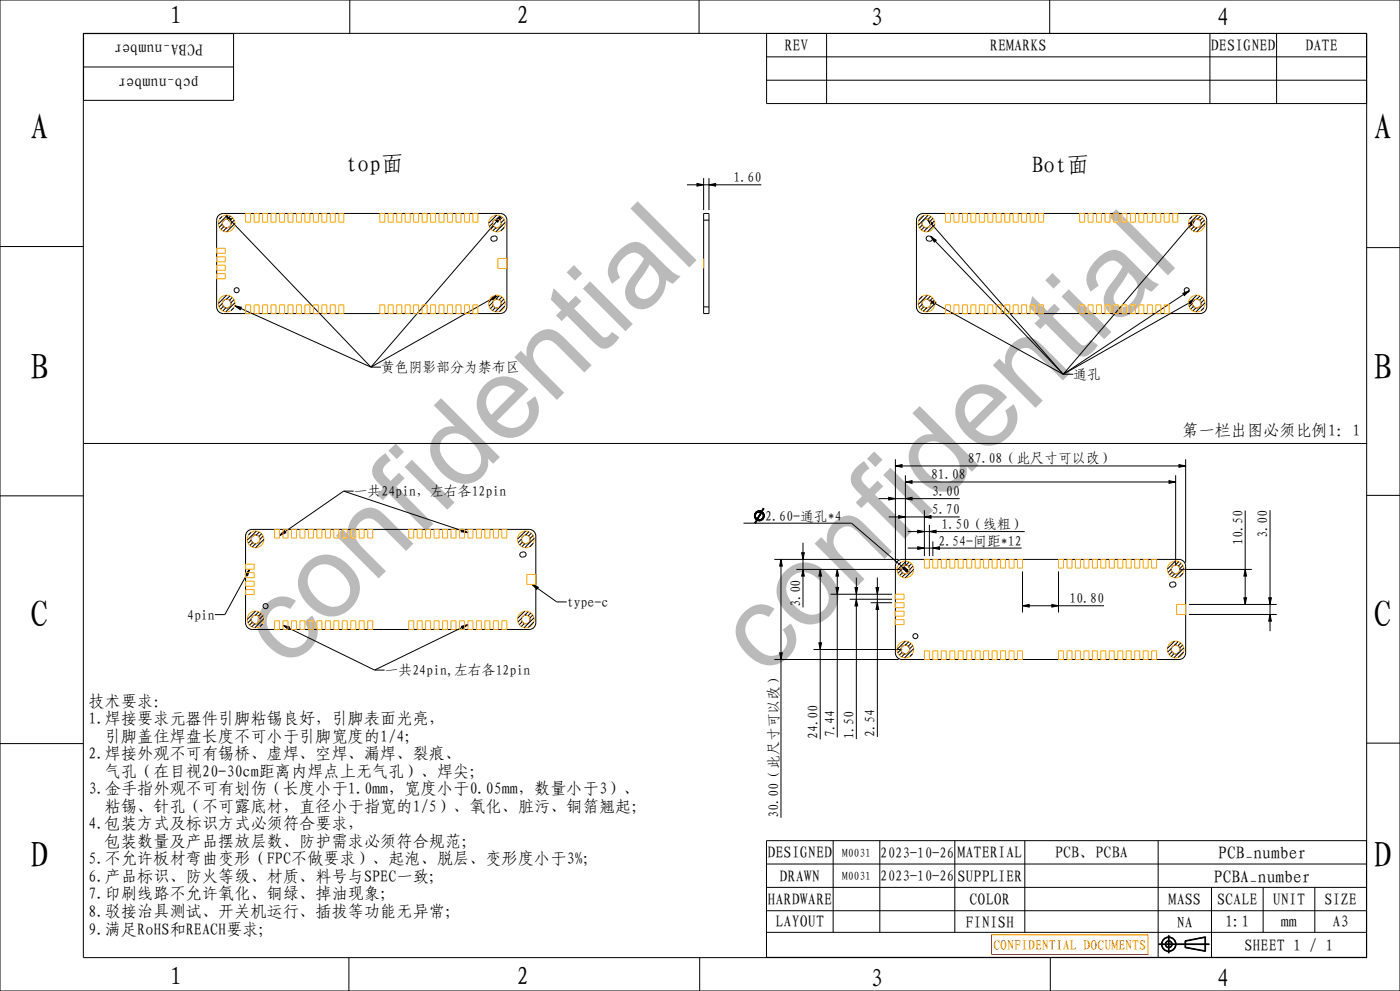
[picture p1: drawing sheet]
<svg xmlns="http://www.w3.org/2000/svg" width="420mm" height="297mm" viewBox="0 0 420 297" stroke-linecap="round" stroke-linejoin="round" font-family="sans-serif">
<g fill="#000">
<path d="M209.1 55l2 .4-2 .4zM212.7 55.4l2-.4v.8zM67.7 64.5l1.6 1.2-.5 .5zM148.7 66.1l1.6-1.3-1 1.8zM278.2 65.7l1.6 1.2-.6 .6zM279.2 70.8l1.7 1.2-.6 .5zM356.9 67l1.7-1.2-1 1.7zM70.4 91.6l2 .5-.3 .7zM147.5 89.1l1.9-.6-1.5 1.3zM278.8 90l2 .6-.4 .7zM354.9 87.9l1.8-.8-1.4 1.5zM356.6 90.4l1.9-.6-1.6 1.3z"/>
<path d="M268.6 139.6l2-.4v.8zM353.7 139.2l2 .4-2 .4zM138.6 158.6l1.8 1-2-.2zM226.3 154.4l.4-.1zM226.3 154.6l.3-.2zM226.3 154.8l.4 .1zM226.4 154.2l.3-.1zM226.4 154.9l.3 .1zM226.4 155.1h.4zM226.4 154h.4zM226.4 156.6l.8-.7-.5 .9zM226.5 155.3h.4z"/>
<path d="M226.5 153.8l.5-.1zM226.6 155.4h.4zM226.3 154.8l.3-.2zM226.3 154.6h.3l-.3 .2zM226.6 153.7l.5-.1zM226.3 154.4h.3l-.3 .2zM226.4 154.2l.3 .1-.4 .1zM226.3 154.8l.4 .1h-.3zM226.4 154l.3 .1-.3 .1zM226.4 154.9l.3 .1-.3 .1zM226.5 155.3l.3-.1zM226.4 155.1h.4l-.3 .2z"/>
<path d="M226.8 153.5h.6zM226.7 155.5h.4zM226.4 154l.5-.1zM226.5 153.8l.4 .1-.5 .1zM226.9 155.8h1.6zM226.6 153.7h.4l-.5 .1zM228.5 153.6l-1.2 2.1-.2-.2zM227.2 155.9l1.3-.1zM226.9 155.8l.3 .1-.8 .7zM226.6 153.7l.6-.1zM226.8 153.5l.4 .1-.6 .1zM227.2 153.2h1.2z"/>
<path d="M226.8 155.7l.3-.2 .2 .2zM226.9 155.8l.6-.1zM226.8 155.7h.5zM227.3 156l1.1-.1zM227.4 153.2h.9zM226.9 155.8l.7-.1zM226.8 153.5l.7-.1zM226.9 155.8h.8zM227.6 153.1h.4zM226.9 153.4h1.8zM226.8 153.5l.9-.1zM227.5 156h.7z"/>
<path d="M226.9 155.8h.9zM227.7 153.4h1zM226.9 155.8h1.1zM227.7 156h.5zM227.8 156h.4zM227.8 153.4h.9zM227.4 153.2l.7-.1zM227.4 153.2l.6-.1zM228 155.8l.7-.1zM227.9 153.4h.8zM228.1 155.7l.8-.1zM228 153.4h.7z"/>
<path d="M227.3 156h.9zM227.2 153.2h1.1zM228.2 153.4h.5zM228.3 153.5h.5zM228.3 153.5h.5l-.3 .1zM227.2 155.9h1.2zM228.4 155.6l.6-.1zM227.1 153.3l1.3-.1zM228.4 153.2l.8-.7-.5 .9zM228.3 153.5l.2 .1-1.4 1.9zM228.5 153.6h.4zM228.6 153.7h.4z"/>
<path d="M228.6 155.4l.5-.1zM227.1 153.3l1.6 .1zM228.7 153.8l.4 .1zM228.8 155.2l.4-.1-.5 .2zM228.7 155.3l.5-.2zM228.8 153.9h.3zM228.9 154.1l.2-.2 .1 .2zM228.3 155.7l.6-.1zM228.9 155h.3v.1zM228.9 154.2l.3-.1v.1zM228.9 154.9l.4-.1-.1 .2zM229 154.3l.2-.1 .1 .2z"/>
<path d="M228.5 155.5h.5zM229 154.4h.3zM229 154.6l.3-.2zM229 154.7l.3-.1v.2zM228.9 152.3l.3 .2-.8 .7zM228.9 155l.3 .1zM228.9 154.1h.3zM228.9 154.9l.3 .1h-.3zM228.9 154.2h.3zM229 154.3l.3 .1zM229 154.6h.3l-.3 .1zM229 154.7l.3 .1-.4 .1z"/>
<path d="M266.6 149l2 .4-2 .4zM271.6 149.4l2-.4v.8zM271.6 144.4l2-.4v.8zM269.6 154.5l2 .4-2 .4zM277.3 154.9l2-.4v.8zM275.3 158.9l2 .4-2 .4zM278.8 159.3l2-.4v.8zM350.7 144l2 .4-2 .4zM74.9 170.6l-.6 1.9-.7-.3zM85.3 159l.4 .7-1.8 .8zM159.6 175.2l1.9 .8-.5 .6zM234.3 167.7l.4 2h-.8z"/>
<path d="M240.5 165.7h.8l-.4 2zM240.9 170.7l.4 2h-.8zM246.1 170.7l.4 2h-.8zM250.8 176.1h.8l-.4 2zM251.2 170.7l.4 2h-.8zM256.5 176.1h.8l-.4 2zM256.9 179.6l.4 2h-.8zM262.8 176.1h.8l-.4 2zM270.6 169.8l1.8 1-.5 .6zM271.3 169.9l1.3 1.6-1.8-1zM275.3 163.9l2 .4-2 .4zM279.9 164.3l2-.4v.8z"/>
<path d="M373.6 170.7l.4 2h-.8zM84.9 187.4l2 .5-.4 .7zM138.4 187.7l2-.5-1.6 1.2zM233.9 195.7h.8l-.4 2zM245.7 192.7h.8l-.4 2zM263.2 180.6l.4 2h-.8zM306.8 181.5l2-.4v.8zM315.6 181.1l2 .4-2 .4zM373.2 179.2h.8l-.4 2zM380.6 179.2h.8l-.4 2zM381 184.2l.4 2h-.8z"/>
</g>
<g fill="none" stroke="#000" stroke-width=".3">
<path d="M0 0h420v297h-420zM25 10h385v277h-385zM25.1 10.1h45v20h-45zM104.9 0v10M209.7 0v10M230 10h180v21h-180zM230 17h180M248 10v21M314.9 0v10M363 10v21M383 10v21M25.1 20.1h45"/>
<path d="M230 24h180M206.1 55.4h22.3M209.1 55l2 .4-2 .4zM211.1 53.4v9.6M212.7 55.4l2-.4v.8zM212.7 53.4v9.6M0 73.9h25M65.6 64.6l1.4-.6h83.1a2 2 0 0 1 2 2v26a2 2 0 0 1-2 2h-83.1a2 2 0 0 1-2-2v-26zM67.7 64.5l1.6 1.2-.5 .5zM67.7 64.5l43.6 45.5M148.7 66.1l1.6-1.3-1 1.8zM150.3 64.8l-39 45.2"/>
<path d="M211.1 64h1.6v30h-1.6zM275.5 64.6l1.4-.6h83.1a2 2 0 0 1 2 2v26a2 2 0 0 1-2 2h-83.1a2 2 0 0 1-2-2v-26zM278.2 65.7l1.6 1.2-.6 .6zM278.2 65.7l40.8 46.5M279.2 70.8l1.7 1.2-.6 .5zM279.2 70.8l39.8 41.4M356.9 67l1.7-1.2-1 1.7zM358.6 65.8l-39.6 46.4M410 74.2h10M70.4 91.6l2 .5-.3 .7zM70.4 91.6l40.9 18.4M147.5 89.1l1.9-.6-1.5 1.3z"/>
<path d="M149.4 88.5l-38.1 21.5M278.8 90l2 .6-.4 .7zM278.8 90l40.2 22.2M354.9 87.9l1.8-.8-1.4 1.5zM356.6 90.4l1.9-.6-1.6 1.3zM356.7 87.1l-37.7 25.1M358.5 89.8l-39.5 22.4M111.3 110h3M319 112.2h3M25.1 132.9h385M268.6 139.6l2-.4v.8zM268.6 137.6v31.1"/>
<path d="M268.6 139.6h87.1M353.7 139.2l2 .4-2 .4zM355.7 137.6v31.1M0 148.6h25M74.3 159.2l1.4-.5h83a2 2 0 0 1 2 2v26a2 2 0 0 1-2 2h-83a2 2 0 0 1-2-2v-26zM85.3 159l.4 .7-1.8 .8zM103.1 147.2l-19.2 13.3M103.1 147.2l37.3 12.4M103.1 147.2h3M138.6 158.6l1.8 1-2-.2zM223.1 156.8h32.4l17.1 14.7M226.3 154.4l.4-.1z"/>
<path d="M226.3 154.4h.3l-.3 .2zM226.3 154.6l.3-.2zM226.3 154.8l.3-.2zM226.3 154.6h.3l-.3 .2zM226.3 154.8l.4 .1zM226.3 154.8l.4 .1h-.3zM226.4 154.2l.3-.1zM226.4 154.2l.3 .1-.4 .1zM226.4 154.9l.3 .1zM226.4 154.9l.3 .1-.3 .1zM226.4 155.1h.4zM226.4 155.1h.4l-.3 .2z"/>
<path d="M226.4 154l.5-.1zM226.4 154h.4zM226.4 154l.3 .1-.3 .1zM226.4 156.6l.8-.7-.5 .9zM226.5 155.3l.3-.1zM226.5 155.3h.4zM226.5 153.8l.5-.1zM226.5 153.8l.4 .1-.5 .1zM226.6 155.4h.4zM226.6 153.7l.6-.1zM226.6 153.7l.5-.1zM226.6 153.7h.4l-.5 .1z"/>
<path d="M226.7 155.5h.4zM226.8 153.5l.7-.1zM226.8 153.5l.9-.1zM226.8 153.5h.6zM226.8 153.5l.4 .1-.6 .1zM226.8 155.7l.3-.2 .2 .2zM226.8 155.7h.5zM226.9 153.4h1.8zM226.9 155.8h1.1zM226.9 155.8h.9zM226.9 155.8h.8zM226.9 155.8l.7-.1z"/>
<path d="M226.9 155.8l.6-.1zM226.9 155.8h1.6zM226.9 155.8l.3 .1-.8 .7zM227.1 153.3l1.3-.1zM227.1 153.3l1.6 .1zM227.2 155.9l1.3-.1zM227.2 155.9h1.2zM227.2 153.2h1.1zM227.2 153.2h1.2zM227.3 156l1.1-.1zM227.3 156h.9zM227.4 153.2l.7-.1z"/>
<path d="M227.4 153.2l.6-.1zM227.4 153.2h.9zM227.5 156h.7zM227.6 153.1h.4zM227.7 153.4h1zM227.7 156h.5zM227.8 153.4h.9zM227.8 156h.4zM227.9 153.4h.8zM228 155.8l.7-.1zM228 153.4h.7zM228.1 155.7l.8-.1z"/>
<path d="M228.2 153.4h.5zM228.3 153.5h.5zM228.3 153.5h.5l-.3 .1zM228.3 153.5l.2 .1-1.4 1.9zM228.3 155.7l.6-.1zM228.4 155.6l.6-.1zM228.4 153.2l.8-.7-.5 .9zM228.5 153.6h.4zM228.5 155.5h.5zM228.5 153.6l-1.2 2.1-.2-.2zM228.6 153.7h.4zM228.6 155.4l.5-.1z"/>
<path d="M228.7 153.8l.4 .1zM228.7 155.3l.5-.2zM228.8 153.9h.3zM228.8 155.2l.4-.1-.5 .2zM228.9 154.1l.2-.2 .1 .2zM228.9 154.1h.3zM228.9 155h.3v.1zM228.9 155l.3 .1zM228.9 152.3l.3 .2-.8 .7zM228.9 154.2l.3-.1v.1zM228.9 154.2h.3zM228.9 154.9l.4-.1-.1 .2z"/>
<path d="M228.9 154.9l.3 .1h-.3zM229 154.3l.2-.1 .1 .2zM229 154.3l.3 .1zM229 154.4h.3zM229 154.6l.3-.2zM229 154.6h.3l-.3 .1zM229 154.7l.3-.1v.2zM229 154.7l.3 .1-.4 .1zM263.6 149.4h24.3M266.6 149l2 .4-2 .4zM266.6 154.9h21.3M269.6 154.5l2 .4-2 .4z"/>
<path d="M271.6 149.4l2-.4v.8zM271.6 144.4l2-.4v.8zM271.6 142.4v27.3M271.6 144.4h81.1M272.3 159.3h35.1M275.3 158.9l2 .4-2 .4zM277.3 154.9l2-.4v.8zM277.3 152.9v13.8M278.8 159.3l2-.4v.8zM278.8 157.3v9.4M350.7 144l2 .4-2 .4zM352.7 142.4v27.3"/>
<path d="M373.6 153v28.2M381 152.9v36.3M410 148.5h10M74.9 170.6l-.6 1.9-.7-.3zM74.9 170.6l-7.4 13.6h-3M159.6 175.2l1.9 .8-.5 .6zM159.6 175.2l7.4 5.2h3M232.3 167.7h37.3M234.3 167.7l.4 2h-.8zM234.3 167.7v77.4M238.9 170.7h31.7M240.5 165.7h.8l-.4 2z"/>
<path d="M240.9 170.7l.4 2h-.8zM240.9 162.7v19.3M246.1 170.7l.4 2h-.8zM246.1 170.7v50.9M249.2 178.1h18.4M250.8 176.1h.8l-.4 2zM251.2 170.7l.4 2h-.8zM251.2 170.7v50.3M254.9 179.6h12.7M256.5 176.1h.8l-.4 2zM256.9 179.6l.4 2h-.8zM256.9 173.1v48.4"/>
<path d="M262.8 176.1h.8l-.4 2zM263.2 173.1v47.8M269.2 168.2l1.4-.5h83.1a2 2 0 0 1 2 2v26a2 2 0 0 1-2 2h-83.1a2 2 0 0 1-2-2v-26zM270.6 169.8l1.8 1-.5 .6zM271.3 169.9l1.3 1.6-1.8-1zM272.3 164.3h34.2M272.9 170.7l-.2 .6-.8 .6M275.3 163.9l2 .4-2 .4zM279.9 164.3l2-.4v.8zM279.9 162.3v4.4M306.8 171.3v12.2M317.6 171.3v12.2"/>
<path d="M353.7 170.7h21.9M373.2 179.2h.8l-.4 2zM373.6 170.7l.4 2h-.8zM380.6 179.2h.8l-.4 2zM84.9 187.4l2 .5-.4 .7zM84.9 187.4l27.5 13.4M138.4 187.7l2-.5-1.6 1.2zM140.4 187.2l-28 13.6M232.3 197.7h37.3M233.9 195.7h.8l-.4 2zM244.1 194.7h26.5M245.7 192.7h.8l-.4 2z"/>
<path d="M261.2 180.6h6.4M263.2 180.6l.4 2h-.8zM306.8 181.5l2-.4v.8zM306.8 181.5h24.4M315.6 181.1l2 .4-2 .4zM356.7 184.2h26.3M356.7 181.2h26.3M381 184.2l.4 2h-.8zM112.4 200.8h3M0 222.9h25M410 222.7h10M229.9 251.9h180v35h-180z"/>
<path d="M229.9 258.9h180M249.9 251.9v27.5M263.9 251.9v27.5M286.4 251.9v27.5M307.4 251.9v27.5M347.4 251.9v35M229.9 265.9h180M229.9 272.9h180M229.9 279.4h180M363.4 265.9v21M378.9 265.9v13.5M394.4 265.9v13.5"/>
<path d="M104.7 287v10M209.9 287v10M315.1 287v10M347.6 283.1h15.2M347.6 283h15.2M347.6 282.9h15.2M350.5 280.3v5.4M350.6 280.3v5.4M350.7 280.3v5.4M355.5 281.9l6.2-1.2v4.5l-6.2-1.2zM355.6 282l6-1.2v4.2l-6-1.1zM355.7 282.1l5.8-1.1v3.9l-5.8-1z"/>
<circle cx="350.6" cy="283" r="2.21"/>
<circle cx="350.6" cy="283" r="2.11"/>
<circle cx="350.6" cy="283" r="2.01"/>
<circle cx="350.6" cy="283" r="1.08"/>
<circle cx="350.6" cy="283" r=".88"/>
<circle cx="350.6" cy="283" r=".98"/>
</g>
<path d="M297.3 280.1l47.1 .1v5.9M297.5 280.2v5.9M344.5 286.1h-47.1" fill="none" stroke="#f00" stroke-width=".3"/>
<path d="M212.7 66h-1.6M212.7 92h-1.6" fill="none" stroke="#000" stroke-width=".3" stroke-dasharray="12.7 1.3 1.8 1.3 1.8 1.3" stroke-linecap="butt"/>
<!-- layer: 02___PRT_ALL_AXES -->
<g fill="none" stroke="#000" stroke-width=".3">
<path d="M147.6 70.9a.85 .85 0 0 1 1.2 0 .85 .85 0 0 1 0 1.2 .85 .85 0 0 1-1.2 .1 .85 .85 0 0 1 0-1.3zM156.3 165.6a.85 .85 0 0 1 1.2-.1 .85 .85 0 0 1 0 1.3 .85 .85 0 0 1-1.2 .1 .85 .85 0 0 1 0-1.3zM351.2 174.6a.85 .85 0 0 1 1.2-.1 .85 .85 0 0 1 .1 1.3 .85 .85 0 0 1-1.3 .1 .85 .85 0 0 1 0-1.3z"/>
<circle cx="68" cy="67" r="1.3"/>
<circle cx="149.1" cy="67" r="1.3"/>
<circle cx="277.9" cy="67" r="1.3"/>
<circle cx="278.9" cy="71.5" r=".89"/>
<circle cx="359" cy="67" r="1.3"/>
<circle cx="68" cy="91" r="1.3"/>
<circle cx="71" cy="87" r=".75"/>
<circle cx="149.1" cy="91" r="1.3"/>
<circle cx="277.9" cy="91" r="1.3"/>
<circle cx="356" cy="87" r=".75"/>
<circle cx="359" cy="91" r="1.3"/>
<circle cx="76.7" cy="161.7" r="1.3"/>
<circle cx="157.7" cy="161.7" r="1.3"/>
<circle cx="271.6" cy="170.7" r="1.3"/>
<circle cx="352.7" cy="170.7" r="1.3"/>
<circle cx="76.7" cy="185.7" r="1.3"/>
<circle cx="79.7" cy="181.7" r=".75"/>
<circle cx="157.7" cy="185.7" r="1.3"/>
<circle cx="271.6" cy="194.7" r="1.3"/>
<circle cx="274.6" cy="190.7" r=".75"/>
<circle cx="352.7" cy="194.7" r="1.3"/>
</g>
<!-- layer: 03___PRT_ALL_CURVES -->
<g fill="none" stroke="#ffab00" stroke-width=".3">
<path d="M65 74.4h2.6v1.5h-2.6zM65 77h2.6v1.5h-2.6zM65 79.5h2.6v1.5h-2.6zM73.7 64h1.5v2.6h-1.5zM76.2 64h1.5v2.6h-1.5zM78.8 64h1.5v2.6h-1.5zM81.3 64h1.5v2.6h-1.5zM83.8 64h1.5v2.6h-1.5zM86.4 64h1.5v2.6h-1.5zM88.9 64h1.5v2.6h-1.5zM91.5 64h1.5v2.6h-1.5zM94 64h1.5v2.6h-1.5z"/>
<path d="M96.5 64h1.5v2.6h-1.5zM99.1 64h1.5v2.6h-1.5zM101.6 64h1.5v2.6h-1.5zM113.9 64h1.5v2.6h-1.5zM116.5 64h1.5v2.6h-1.5zM119 64h1.5v2.6h-1.5zM121.5 64h1.5v2.6h-1.5zM124.1 64h1.5v2.6h-1.5zM126.6 64h1.5v2.6h-1.5zM129.2 64h1.5v2.6h-1.5zM131.7 64h1.5v2.6h-1.5zM134.2 64h1.5v2.6h-1.5z"/>
<path d="M136.8 64h1.5v2.6h-1.5zM139.3 64h1.5v2.6h-1.5zM141.9 64h1.5v2.6h-1.5zM149.4 77.5h2.7v3h-2.7zM211.1 77.5v3M283.6 64h1.5v2.6h-1.5zM286.2 64h1.5v2.6h-1.5zM288.7 64h1.5v2.6h-1.5zM291.3 64h1.5v2.6h-1.5zM293.8 64h1.5v2.6h-1.5zM296.3 64h1.5v2.6h-1.5zM298.9 64h1.5v2.6h-1.5z"/>
<path d="M301.4 64h1.5v2.6h-1.5zM304 64h1.5v2.6h-1.5zM306.5 64h1.5v2.6h-1.5zM309 64h1.5v2.6h-1.5zM311.6 64h1.5v2.6h-1.5zM323.9 64h1.5v2.6h-1.5zM326.4 64h1.5v2.6h-1.5zM329 64h1.5v2.6h-1.5zM331.5 64h1.5v2.6h-1.5zM334 64h1.5v2.6h-1.5zM336.6 64h1.5v2.6h-1.5zM339.1 64h1.5v2.6h-1.5z"/>
<path d="M341.7 64h1.5v2.6h-1.5zM344.2 64h1.5v2.6h-1.5zM346.7 64h1.5v2.6h-1.5zM349.3 64h1.5v2.6h-1.5zM351.8 64h1.5v2.6h-1.5zM65 82h2.6v1.5h-2.6zM73.7 91.4h1.5v2.6h-1.5zM76.2 91.4h1.5v2.6h-1.5zM78.8 91.4h1.5v2.6h-1.5zM81.3 91.4h1.5v2.6h-1.5zM83.8 91.4h1.5v2.6h-1.5zM86.4 91.4h1.5v2.6h-1.5z"/>
<path d="M88.9 91.4h1.5v2.6h-1.5zM91.5 91.4h1.5v2.6h-1.5zM94 91.4h1.5v2.6h-1.5zM96.5 91.4h1.5v2.6h-1.5zM99.1 91.4h1.5v2.6h-1.5zM101.6 91.4h1.5v2.6h-1.5zM113.9 91.4h1.5v2.6h-1.5zM116.5 91.4h1.5v2.6h-1.5zM119 91.4h1.5v2.6h-1.5zM121.5 91.4h1.5v2.6h-1.5zM124.1 91.4h1.5v2.6h-1.5zM126.6 91.4h1.5v2.6h-1.5z"/>
<path d="M129.2 91.4h1.5v2.6h-1.5zM131.7 91.4h1.5v2.6h-1.5zM134.2 91.4h1.5v2.6h-1.5zM136.8 91.4h1.5v2.6h-1.5zM139.3 91.4h1.5v2.6h-1.5zM141.9 91.4h1.5v2.6h-1.5zM283.6 91.4h1.5v2.6h-1.5zM286.2 91.4h1.5v2.6h-1.5zM288.7 91.4h1.5v2.6h-1.5zM291.3 91.4h1.5v2.6h-1.5zM293.8 91.4h1.5v2.6h-1.5zM296.3 91.4h1.5v2.6h-1.5z"/>
<path d="M298.9 91.4h1.5v2.6h-1.5zM301.4 91.4h1.5v2.6h-1.5zM304 91.4h1.5v2.6h-1.5zM306.5 91.4h1.5v2.6h-1.5zM309 91.4h1.5v2.6h-1.5zM311.6 91.4h1.5v2.6h-1.5zM323.9 91.4h1.5v2.6h-1.5zM326.4 91.4h1.5v2.6h-1.5zM329 91.4h1.5v2.6h-1.5zM331.5 91.4h1.5v2.6h-1.5zM334 91.4h1.5v2.6h-1.5zM336.6 91.4h1.5v2.6h-1.5z"/>
<path d="M339.1 91.4h1.5v2.6h-1.5zM341.7 91.4h1.5v2.6h-1.5zM344.2 91.4h1.5v2.6h-1.5zM346.7 91.4h1.5v2.6h-1.5zM349.3 91.4h1.5v2.6h-1.5zM82.4 158.7h1.5v2.6h-1.5zM84.9 158.7h1.5v2.6h-1.5zM87.4 158.7h1.5v2.6h-1.5zM90 158.7h1.5v2.6h-1.5zM92.5 158.7h1.5v2.6h-1.5zM95.1 158.7h1.5v2.6h-1.5zM97.6 158.7h1.5v2.6h-1.5z"/>
<path d="M100.1 158.7h1.5v2.6h-1.5zM102.7 158.7h1.5v2.6h-1.5zM105.2 158.7h1.5v2.6h-1.5zM107.8 158.7h1.5v2.6h-1.5zM110.3 158.7h1.5v2.6h-1.5zM122.6 158.7h1.5v2.6h-1.5zM125.1 158.7h1.5v2.6h-1.5zM127.7 158.7h1.5v2.6h-1.5zM130.2 158.7h1.5v2.6h-1.5zM132.8 158.7h1.5v2.6h-1.5zM135.3 158.7h1.5v2.6h-1.5zM137.8 158.7h1.5v2.6h-1.5z"/>
<path d="M140.4 158.7h1.5v2.6h-1.5zM142.9 158.7h1.5v2.6h-1.5zM145.5 158.7h1.5v2.6h-1.5zM148 158.7h1.5v2.6h-1.5zM150.5 158.7h1.5v2.6h-1.5zM73.7 169.1h2.6v1.5h-2.6zM73.7 171.6h2.6v1.5h-2.6zM73.7 174.2h2.6v1.5h-2.6zM73.7 176.7h2.6v1.5h-2.6zM158 172.2h2.7v3h-2.7zM268.6 178.1h2.6v1.5h-2.6zM277.3 167.7h1.5v2.6h-1.5z"/>
<path d="M279.9 167.7h1.5v2.6h-1.5zM282.4 167.7h1.5v2.6h-1.5zM284.9 167.7h1.5v2.6h-1.5zM287.5 167.7h1.5v2.6h-1.5zM290 167.7h1.5v2.6h-1.5zM292.6 167.7h1.5v2.6h-1.5zM295.1 167.7h1.5v2.6h-1.5zM297.6 167.7h1.5v2.6h-1.5zM300.2 167.7h1.5v2.6h-1.5zM302.7 167.7h1.5v2.6h-1.5zM305.3 167.7h1.5v2.6h-1.5zM317.6 167.7h1.5v2.6h-1.5z"/>
<path d="M320.1 167.7h1.5v2.6h-1.5zM322.6 167.7h1.5v2.6h-1.5zM325.2 167.7h1.5v2.6h-1.5zM327.7 167.7h1.5v2.6h-1.5zM330.3 167.7h1.5v2.6h-1.5zM332.8 167.7h1.5v2.6h-1.5zM335.3 167.7h1.5v2.6h-1.5zM337.9 167.7h1.5v2.6h-1.5zM340.4 167.7h1.5v2.6h-1.5zM343 167.7h1.5v2.6h-1.5zM345.5 167.7h1.5v2.6h-1.5zM82.4 186.1h1.5v2.6h-1.5z"/>
<path d="M84.9 186.1h1.5v2.6h-1.5zM87.4 186.1h1.5v2.6h-1.5zM90 186.1h1.5v2.6h-1.5zM92.5 186.1h1.5v2.6h-1.5zM95.1 186.1h1.5v2.6h-1.5zM97.6 186.1h1.5v2.6h-1.5zM100.1 186.1h1.5v2.6h-1.5zM102.7 186.1h1.5v2.6h-1.5zM105.2 186.1h1.5v2.6h-1.5zM107.8 186.1h1.5v2.6h-1.5zM110.3 186.1h1.5v2.6h-1.5zM122.6 186.1h1.5v2.6h-1.5z"/>
<path d="M125.1 186.1h1.5v2.6h-1.5zM127.7 186.1h1.5v2.6h-1.5zM130.2 186.1h1.5v2.6h-1.5zM132.8 186.1h1.5v2.6h-1.5zM135.3 186.1h1.5v2.6h-1.5zM137.8 186.1h1.5v2.6h-1.5zM140.4 186.1h1.5v2.6h-1.5zM142.9 186.1h1.5v2.6h-1.5zM145.5 186.1h1.5v2.6h-1.5zM148 186.1h1.5v2.6h-1.5zM150.5 186.1h1.5v2.6h-1.5zM268.6 180.6h2.6v1.5h-2.6z"/>
<path d="M268.6 183.2h2.6v1.5h-2.6zM268.6 185.7h2.6v1.5h-2.6zM277.3 195.1h1.5v2.6h-1.5zM279.9 195.1h1.5v2.6h-1.5zM282.4 195.1h1.5v2.6h-1.5zM284.9 195.1h1.5v2.6h-1.5zM287.5 195.1h1.5v2.6h-1.5zM290 195.1h1.5v2.6h-1.5zM292.6 195.1h1.5v2.6h-1.5zM295.1 195.1h1.5v2.6h-1.5zM297.6 195.1h1.5v2.6h-1.5zM300.2 195.1h1.5v2.6h-1.5z"/>
<path d="M302.7 195.1h1.5v2.6h-1.5zM305.3 195.1h1.5v2.6h-1.5zM317.6 195.1h1.5v2.6h-1.5zM320.1 195.1h1.5v2.6h-1.5zM322.6 195.1h1.5v2.6h-1.5zM325.2 195.1h1.5v2.6h-1.5zM327.7 195.1h1.5v2.6h-1.5zM330.3 195.1h1.5v2.6h-1.5zM332.8 195.1h1.5v2.6h-1.5zM335.3 195.1h1.5v2.6h-1.5zM337.9 195.1h1.5v2.6h-1.5zM340.4 195.1h1.5v2.6h-1.5z"/>
<path d="M343 195.1h1.5v2.6h-1.5zM345.5 195.1h1.5v2.6h-1.5zM353 181.2h2.7v3h-2.7z"/>
<circle cx="68" cy="67" r="2.5"/>
<circle cx="68" cy="67" r="1.3"/>
<circle cx="149.1" cy="67" r="2.5"/>
<circle cx="149.1" cy="67" r="1.3"/>
<circle cx="277.9" cy="67" r="2.5"/>
<circle cx="277.9" cy="67" r="1.3"/>
<circle cx="359" cy="67" r="2.5"/>
<circle cx="359" cy="67" r="1.3"/>
<circle cx="68" cy="91" r="2.5"/>
<circle cx="68" cy="91" r="1.3"/>
<circle cx="149.1" cy="91" r="2.5"/>
<circle cx="149.1" cy="91" r="1.3"/>
<circle cx="277.9" cy="91" r="2.5"/>
<circle cx="277.9" cy="91" r="1.3"/>
<circle cx="359" cy="91" r="2.5"/>
<circle cx="359" cy="91" r="1.3"/>
<circle cx="76.7" cy="161.7" r="2.5"/>
<circle cx="76.7" cy="161.7" r="1.3"/>
<circle cx="157.7" cy="161.7" r="2.5"/>
<circle cx="157.7" cy="161.7" r="1.3"/>
<circle cx="271.6" cy="170.7" r="2.5"/>
<circle cx="271.6" cy="170.7" r="1.3"/>
<circle cx="352.7" cy="170.7" r="2.5"/>
<circle cx="352.7" cy="170.7" r="1.3"/>
<circle cx="76.7" cy="185.7" r="2.5"/>
<circle cx="76.7" cy="185.7" r="1.3"/>
<circle cx="157.7" cy="185.7" r="2.5"/>
<circle cx="157.7" cy="185.7" r="1.3"/>
<circle cx="271.6" cy="194.7" r="2.5"/>
<circle cx="271.6" cy="194.7" r="1.3"/>
<circle cx="352.7" cy="194.7" r="2.5"/>
<circle cx="352.7" cy="194.7" r="1.3"/>
</g>
<g fill="none" stroke="#000" stroke-width=".3">
<path d="M66.6 64.9l-.7 .7M66.7 67.2l-.9 .9M67.1 67.9l-.8 .9M68 68.3l-1 1M68.2 64.5l-2.7 2.7M69.1 64.8l-.9 .9M69.8 65.3l-.8 .8M70.3 66l-1 1M70.5 67l-2.5 2.5M147.8 66.9l-1 1M148.1 67.8l-.9 .8M148.8 68.2l-.9 1"/>
<path d="M149 64.5l-2.4 2.4M150 64.7l-1 1M150.7 65.1l-.8 .9M151.3 65.8l-1 .9M151.3 68.1l-1.1 1.1M151.6 66.7l-2.8 2.8M276.7 67.4l-.9 .9M277.2 64.6l-1.6 1.6M277.3 68.1l-.9 .8M278.3 68.2l-1.1 1.2M278.4 64.5l-2.9 3M279.3 64.9l-.9 .9"/>
<path d="M279.9 65.4l-.9 .9M280.3 66.2l-1.1 1.1M280.4 67.3l-2.1 2.2M357.7 64.9l-.8 .7M357.7 67.2l-.9 .9M358.2 68l-.9 .8M359 68.3l-1 1M359.2 64.5l-2.7 2.7M360.2 64.8l-1 .9M360.8 65.3l-.8 .8M361.3 66l-1 1M361.5 67l-2.5 2.5"/>
<path d="M66.7 91l-1 1M67 91.8l-.8 .9M67.8 92.3l-1 .9M68 88.5l-2.5 2.5M69 88.7l-1 1M69.7 89.1l-.9 .9M70.1 92.3l-.8 .8M70.2 89.8l-.9 1M70.5 90.7l-2.8 2.8M147.8 90.6l-1.1 1.1M148 91.7l-.9 .8M148.6 92.2l-.9 .9"/>
<path d="M148.7 88.5l-2.1 2.1M149.8 88.6l-1.1 1.1M150.6 89l-.9 .9M151.2 89.6l-.9 .9M151.5 91.7l-1.7 1.7M151.5 90.5l-2.9 2.9M276.7 91.2l-1 1M276.7 88.8l-1 1M277.1 92l-.8 .8M278 92.3l-1 1M278.2 88.5l-2.7 2.8M279.1 88.8l-.9 .9"/>
<path d="M279.8 89.3l-.9 .8M280.3 90l-1.1 1M280.4 91l-2.4 2.5M357.7 91l-1 1M358 91.8l-.8 .9M358.8 92.3l-.9 .9M359 88.5l-2.5 2.5M360 88.7l-1 1M360.7 89.1l-.8 .9M361.1 92.3l-.8 .8M361.2 89.8l-.9 1M361.5 90.7l-2.7 2.8"/>
<path d="M75.3 159.5l-.7 .8M76.9 159.2l-2.7 2.7M77.8 159.4l-.9 1M78.5 159.9l-.9 .9M157.7 159.2l-2.5 2.4M158.7 159.3l-1 1.1M159.4 159.8l-.8 .8M75.4 161.9l-1 .9M75.8 162.6l-.8 .9M76.7 163l-1 1M79 160.7l-1 1M79.2 161.6l-2.5 2.6"/>
<path d="M156.4 161.6l-1 1M156.7 162.5l-.8 .8M157.5 162.9l-.9 1M159.9 160.5l-.9 .9M160 162.8l-1.1 1.1M160.2 161.4l-2.7 2.7M270.3 168.5l-.8 .8M270.3 170.9l-.9 .9M270.8 171.6l-.9 .9M271.6 172l-1 .9M271.8 168.2l-2.7 2.7M272.8 168.4l-1 1"/>
<path d="M273.4 168.9l-.8 .9M273.9 169.7l-1 1M274.1 170.6l-2.5 2.6M351.4 170.6l-1 1M351.7 171.5l-.9 .8M352.4 171.9l-.9 .9M352.6 168.2l-2.4 2.4M353.6 168.3l-1 1.1M354.4 168.8l-.9 .8M354.9 169.5l-.9 .9M354.9 171.8l-1 1.1M355.2 170.4l-2.8 2.7"/>
<path d="M75.4 185.6l-1 1M75.7 186.5l-.9 .9M76.4 186.9l-.9 1M76.7 183.2l-2.5 2.5M77.6 183.4l-.9 1M78.4 183.8l-.9 .9M78.8 187l-.8 .8M78.9 184.5l-1 .9M79.2 185.4l-2.8 2.7M156.5 185.3l-1.1 1.1M156.6 186.3l-.8 .9M157.3 186.9l-.9 .9"/>
<path d="M157.4 183.2l-2.1 2.1M158.5 183.3l-1.1 1.1M159.3 183.7l-.9 .8M159.9 184.3l-.9 .9M160.1 186.4l-1.6 1.6M160.2 185.2l-3 2.9M270.3 194.6l-1 1M270.6 195.5l-.8 .9M271.4 195.9l-.9 1M271.6 192.2l-2.5 2.4M272.6 192.4l-1 1M273.3 192.8l-.8 .9"/>
<path d="M273.8 196l-.9 .8M273.8 193.5l-.9 .9M274.1 194.4l-2.7 2.7M351.4 194.3l-1.1 1.1M351.6 195.3l-.9 .9M352.2 195.9l-.9 .9M352.4 192.2l-2.2 2.1M353.5 192.3l-1.2 1.1M354.2 192.7l-.8 .8M354.8 193.3l-.9 .9M355.1 195.4l-1.7 1.6M355.1 194.2l-2.9 2.9"/>
</g>
<g font-size="34.9" fill="#bababa">
<text x="85.9" y="201" transform="rotate(-45 85.9 201)">confidential</text>
<text x="229.5" y="203.4" transform="rotate(-45 229.5 203.4)">confidential</text>
</g>
<g font-size="11.1">
<text x="9" y="42">A</text>
<text x="412" y="42">A</text>
<text x="9" y="114">B</text>
<text x="412" y="114">B</text>
<text x="9" y="188">C</text>
<text x="412" y="188">C</text>
<text x="9" y="260">D</text>
<text x="412" y="260">D</text>
</g>
<g font-size="7.6">
<text x="51" y="7.2">1</text>
<text x="155" y="7.2">2</text>
<text x="261" y="7.8">3</text>
<text x="365" y="7.8">4</text>
<text x="51" y="295.2">1</text>
<text x="155" y="295.2">2</text>
<text x="261" y="295.8">3</text>
<text x="365" y="295.8">4</text>
</g>
<g font-size="6.9">
<text x="103.8" y="51.5">top面</text>
<text x="309.6" y="51.9">Bot面</text>
</g>
<g font-size="5.3">
<text x="365.5" y="257.3">PCB_number</text>
<text x="364.2" y="264.5">PCBA_number</text>
</g>
<g font-size="4.9">
<text x="60.9" y="13.3" transform="rotate(-180 60.9 13.3)">PCBA_number</text>
<text x="235.3" y="15.3">REV</text>
<text x="297" y="15.3">REMARKS</text>
<text x="363.3" y="15.3">DESIGNED</text>
<text x="391.6" y="15.3">DATE</text>
<text x="59.7" y="23.3" transform="rotate(-180 59.7 23.3)">pcb_number</text>
<text x="354.7" y="130.8">第一栏出图必须比例1：1</text>
<text x="26.6" y="211.8">技术要求：</text>
<text x="26.6" y="217.1">1.焊接要求元器件引脚粘锡良好，引脚表面光亮，</text>
<text x="26.6" y="227.6">2.焊接外观不可有锡桥、虚焊、空焊、漏焊、裂痕、</text>
<text x="31.5" y="222.3">引脚盖住焊盘长度不可小于引脚宽度的1/4；</text>
<text x="31.5" y="232.8">气孔（在目视20-30cm距离内焊点上无气孔）、焊尖；</text>
<text x="26.6" y="238.1">3.金手指外观不可有划伤（长度小于1.0mm，宽度小于0.05mm，数量小于3）、</text>
<text x="31.5" y="243.3">粘锡、针孔（不可露底材，直径小于指宽的1/5）、氧化、脏污、铜箔翘起；</text>
<text x="26.6" y="248.6">4.包装方式及标识方式必须符合要求，</text>
<text x="31.5" y="253.8">包装数量及产品摆放层数、防护需求必须符合规范；</text>
<text x="230.2" y="257.2">DESIGNED</text>
<text x="287.2" y="257.2">MATERIAL</text>
<text x="316.5" y="257.2">PCB、PCBA</text>
<text x="26.6" y="259.1">5.不允许板材弯曲变形（FPC不做要求）、起泡、脱层、变形度小于3%；</text>
<text x="26.6" y="264.3">6.产品标识、防火等级、材质、料号与SPEC一致；</text>
<text x="26.6" y="269.6">7.印刷线路不允许氧化、铜绿、掉油现象；</text>
<text x="233.9" y="264.2">DRAWN</text>
<text x="287.2" y="264.2">SUPPLIER</text>
<text x="26.6" y="274.8">8.驳接治具测试、开关机运行、插拔等功能无异常；</text>
<text x="230.2" y="271.2">HARDWARE</text>
<text x="290.9" y="271.2">COLOR</text>
<text x="350.6" y="271.2">MASS</text>
<text x="365.1" y="271.2">SCALE</text>
<text x="381.8" y="271.2">UNIT</text>
<text x="397.3" y="271.2">SIZE</text>
<text x="26.6" y="280.1">9.满足RoHS和REACH要求;</text>
<text x="232.7" y="277.9">LAYOUT</text>
<text x="289.7" y="278.2">FINISH</text>
<text x="367.5" y="277.9">1:1</text>
<text x="384.3" y="277.9">mm</text>
<text x="399.8" y="277.9">A3</text>
<text x="373.3" y="284.9">SHEET 1 / 1</text>
</g>
<text font-size="4.7" x="353.1" y="278.1">NA</text>
<g font-size="4.4">
<text x="264.1" y="257">2023-10-26</text>
<text x="264.1" y="264">2023-10-26</text>
</g>
<g font-size="4.2">
<text x="220.1" y="54.6">1.60</text>
<text x="114.3" y="111.5">黄色阴影部分为禁布区</text>
<text x="322" y="113.7">通孔</text>
<text x="279.3" y="143.7">81.08</text>
<text x="290.3" y="138.9">87.08（此尺寸可以改）</text>
<text x="106.1" y="148.7">一共24pin，左右各12pin</text>
<text x="279.6" y="148.7">3.00</text>
<text x="279.6" y="154.2">5.70</text>
<text x="229.6" y="156">2.60-通孔*4</text>
<text x="282.5" y="158.6">1.50（线粗）</text>
<text x="380.3" y="161.2" transform="rotate(-90 380.3 161.2)">3.00</text>
<text x="281.5" y="163.5">2.54-间距*12</text>
<text x="372.8" y="163.4" transform="rotate(-90 372.8 163.4)">10.50</text>
<text x="56.1" y="185.7">4pin</text>
<text x="170" y="181.9">type-c</text>
<text x="240.1" y="182" transform="rotate(-90 240.1 182)">3.00</text>
<text x="320.8" y="180.8">10.80</text>
<text x="115.4" y="202.3">一共24pin,左右各12pin</text>
<text x="245.3" y="221.6" transform="rotate(-90 245.3 221.6)">24.00</text>
<text x="250.4" y="221" transform="rotate(-90 250.4 221)">7.44</text>
<text x="256.2" y="221.5" transform="rotate(-90 256.2 221.5)">1.50</text>
<text x="262.5" y="220.9" transform="rotate(-90 262.5 220.9)">2.54</text>
<text x="233.5" y="245.1" transform="rotate(-90 233.5 245.1)">30.00（此尺寸可以改）</text>
</g>
<text font-size="4.2" fill="#f00" x="298" y="284.6">CONFIDENTIAL DOCUMENTS</text>
<g font-size="3.5">
<text x="252.6" y="256.7">M0031</text>
<text x="252.6" y="263.7">M0031</text>
</g>
</svg>
